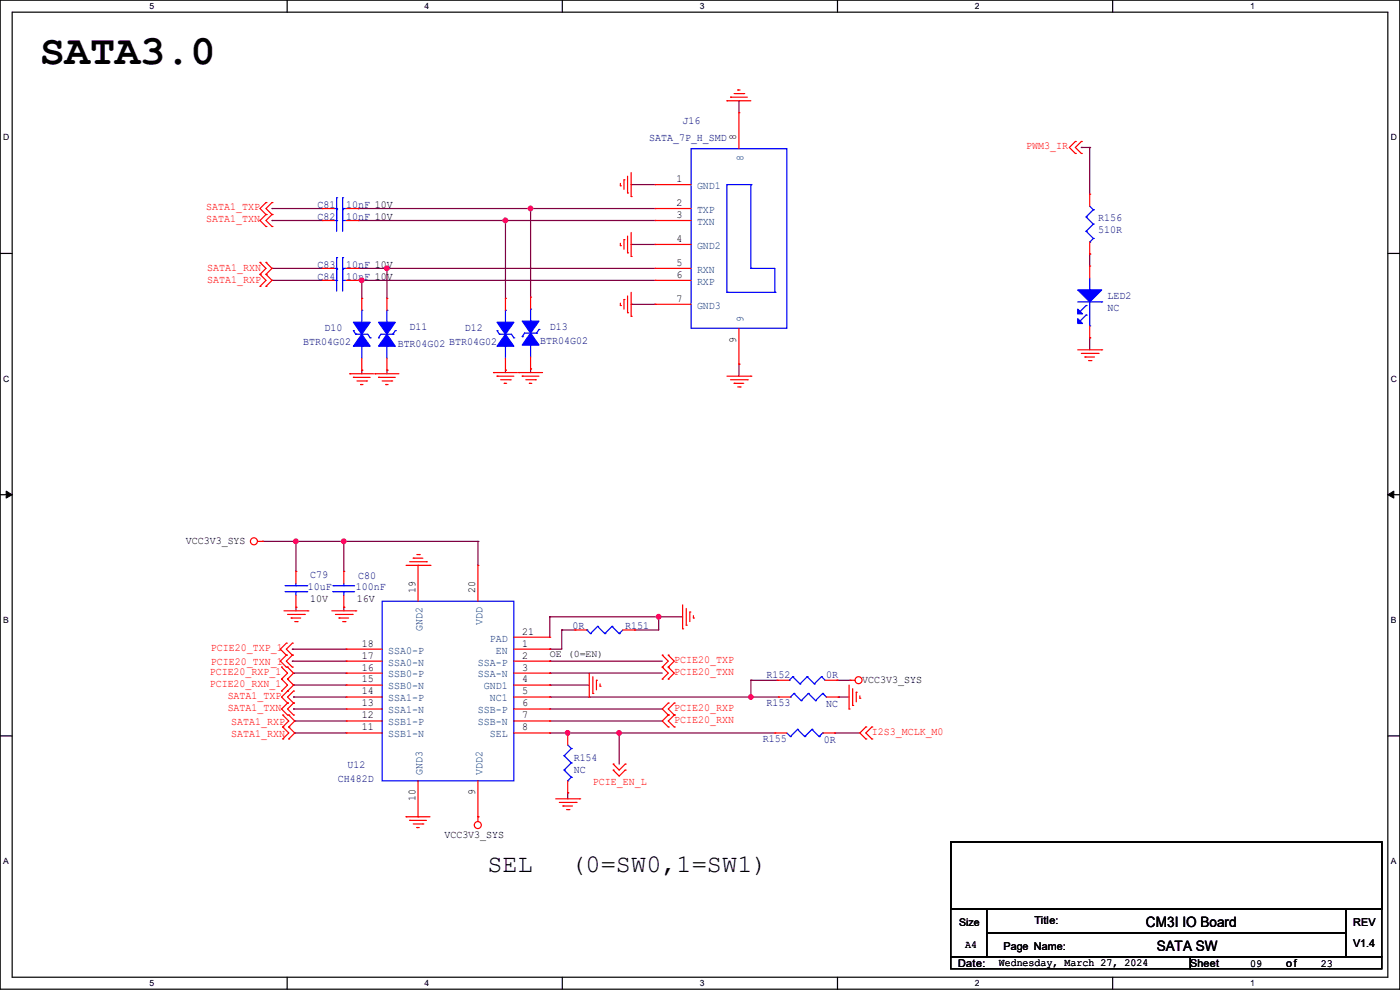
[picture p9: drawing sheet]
<svg xmlns="http://www.w3.org/2000/svg" width="297mm" height="210mm" viewBox="0 0 297 210" stroke-linecap="round" stroke-linejoin="round" font-family="sans-serif">
<path d="M0 0h297v209.8h-297zM2.6 2.6h291.8v204.7h-291.8z" fill="none" stroke="#000" stroke-width=".25"/>
<g fill="#fff">
<path d="M31.7 .3h1v2h-1z"/>
<path d="M31.7 207.6h1v1.9h-1z"/>
</g>
<path d="M60.9 0v2.6M60.9 207.3v2.5" fill="none" stroke="#000" stroke-width=".25"/>
<g fill="#fff">
<path d="M90.1 .3h1v2h-1z"/>
<path d="M90.1 207.6h1v1.9h-1z"/>
</g>
<path d="M119.3 0v2.6M119.3 207.3v2.5" fill="none" stroke="#000" stroke-width=".25"/>
<g fill="#fff">
<path d="M148.5 .3h.9v2h-.9z"/>
<path d="M148.5 207.6h.9v1.9h-.9z"/>
</g>
<path d="M177.7 0v2.6M177.7 207.3v2.5" fill="none" stroke="#000" stroke-width=".25"/>
<g fill="#fff">
<path d="M206.8 .3h1v2h-1z"/>
<path d="M206.8 207.6h1v1.9h-1z"/>
</g>
<path d="M236.1 0v2.6M236.1 207.3v2.5" fill="none" stroke="#000" stroke-width=".25"/>
<g fill="#fff">
<path d="M265.2 .3h1v2h-1z"/>
<path d="M265.2 207.6h1v1.9h-1z"/>
<path d="M.7 28.2h1.2v1.9h-1.2z"/>
<path d="M295.1 28.2h1.2v1.9h-1.2z"/>
<path d="M.7 79.3h1.2v2h-1.2z"/>
<path d="M295.1 79.3h1.2v2h-1.2z"/>
</g>
<path d="M0 53.8h2.6M294.4 53.8h2.6" fill="none" stroke="#000" stroke-width=".25"/>
<g fill="#fff">
<path d="M.7 130.5h1.2v2h-1.2z"/>
<path d="M295.1 130.5h1.1v2h-1.1z"/>
</g>
<path d="M0 104.9h2.6M294.4 104.9h2.6" fill="none" stroke="#000" stroke-width=".25"/>
<path d="M1.3 104.2l1.3 .7-1.3 .8zM294.4 104.9l1.3-.7v1.5z" fill="#000" stroke="#000" stroke-width=".21"/>
<g fill="#fff">
<path d="M.7 181.7h1.2v2h-1.2z"/>
<path d="M295.1 181.7h1.1v2h-1.1z"/>
</g>
<path d="M0 156.1h2.6M294.4 156.1h2.6M201.7 178.6h91.5v14.2h-91.5zM201.7 192.8h7.6v10.2h-7.6zM209.3 192.8h76.2v5.1h-76.2zM209.3 197.9h76.2v5.1h-76.2zM285.5 192.8h7.7v10.2h-7.7zM201.7 203h50.8v2.5h-50.8zM252.5 203h40.7v2.5h-40.7z" fill="none" stroke="#000" stroke-width=".25"/>
<g fill="none" stroke="#800040" stroke-width=".25">
<path d="M133.9 39.2h.1M133.9 39.2h5.1M156.8 21.4h.1M156.8 21.4v2.5M229.4 31.3h.1M229.4 31.3h1.8M231.2 31.3h.1M231.2 31.3v9.9M57.7 44.2h.1M57.7 46.8h.1M57.7 56.9h.1M57.7 59.5h.1"/>
<path d="M57.7 44.2h10.7M57.7 46.8h10.7M57.7 56.9h10.7M57.7 59.5h10.7M76 44.2h.1M76 46.8h.1M76 56.9h.1M76 59.5h.1M76 44.2h63M76 46.8h63M76 56.9h63M76 59.5h63"/>
<path d="M76.8 59.5h.1M76.8 59.5v3.8M82.1 56.9h.1M82.1 56.9v6.4M107.2 46.8h.1M107.2 46.8v16.5M112.6 44.2h.1M112.6 44.2v18.8M133.9 51.9h.1M133.9 51.9h5.1M231.2 53.9h.1M231.2 53.9v2.5"/>
<path d="M76.8 78.5h.1M76.8 78.5v.8M82.1 78.5h.1M82.1 78.5v.8M107.2 78.5h.1M107.2 78.5v.5M112.6 78.3h.1M112.6 78.3v.7M133.9 64.6h.1M133.9 64.6h5.1M156.8 77.3h.1M156.8 77.3v2.5"/>
<path d="M231.2 71.7h.1M231.2 71.7v2.5M55.7 114.9h.1M55.7 114.9h45.7M62.8 114.9h.1M62.8 114.9v6.3M72.9 114.9h.1M72.9 114.9v6.3M101.4 114.9h.1M101.4 114.9v5M62 137.7h.1M62 137.7h11.4"/>
<path d="M62.8 128.8h.1M62.8 128.8v.8M72.9 128.8h.1M72.9 128.8v.8M116.6 130.9h.1M116.6 137.7h.1M116.6 130.9h28.2M116.6 130.9v4.3M119.2 133.6h.1M119.2 133.6v4.1h-2.6M119.2 133.6h2.8M134.7 133.6h.1"/>
<path d="M139.7 130.9h.1M139.7 130.9v2.7h-5M62 140.3h.1M62 140.3h11.4M62.3 147.9h.1M62.3 150.4h.1M62.3 142.8h.1M62.3 145.3h.1M62.3 142.8h11.1M62.3 150.4h11.1M62.3 147.9h11.1M62.3 145.3h11.1"/>
<path d="M62.5 153h.1M62.5 155.5h.1M62.5 153h10.9M62.5 155.5h10.9M116.6 142.8h.1M116.6 140.3h.1M116.6 150.4h.1M116.6 153h.1M116.6 155.5h.1M116.6 145.3h.1M116.6 147.9h.1M116.6 142.8h23.9"/>
<path d="M116.6 140.3h23.9M116.6 150.4h23.9M116.6 153h23.9M116.6 155.5h47.8M116.6 147.9h48.5M116.6 145.3h8.4M120.4 155.5h.1M131.4 155.5h.1M131.4 155.5v6.6M159.3 147.9h.1M159.3 144.3h.1M159.3 144.3v3.6"/>
<path d="M159.3 144.3h5.6M177.1 155.5h.1M177.1 155.5h5.3M177.6 144.3h.1M177.6 144.3h2.8M177.8 147.9h.1M177.8 147.9h2.3M120.4 168.2h.1M120.4 168.2v1.3"/>
</g>
<g fill="#f0f" stroke="#f0f" stroke-width=".25">
<circle cx="139.7" cy="130.8" r=".49"/>
<circle cx="62.8" cy="114.8" r=".49"/>
<circle cx="72.9" cy="114.8" r=".49"/>
<circle cx="131.3" cy="155.5" r=".49"/>
<circle cx="120.4" cy="155.5" r=".49"/>
<circle cx="112.5" cy="44.2" r=".49"/>
<circle cx="82.1" cy="56.9" r=".49"/>
<circle cx="76.7" cy="59.5" r=".49"/>
<circle cx="107.2" cy="46.8" r=".49"/>
<circle cx="159.3" cy="147.8" r=".49"/>
</g>
<g fill="none" stroke="#f00" stroke-width=".25">
<path d="M155.7 19.9h2.1M156.5 19.1h.1M156.5 19.1h.5M157.8 19.9h.1M131.6 39.4h.1M131.6 38.9v.5M132.4 38.1h.1M132.4 38.1v2.1M133.1 37.4v3.5M133.9 36.6v5.1M139 39.2h.1M139 39.2h7.6"/>
<path d="M154.2 21.4h.1M154.2 21.4h5.1M155 20.6h.1M155 20.6h3.5M156.8 23.9h.1M156.8 23.9v7.6M228.1 32.6h.1M228.1 30h.1M228.1 30l-1.2 1.3 1.2 1.3M229.4 32.6h.1M229.4 30h.1M229.4 30l-1.3 1.3 1.3 1.3"/>
<path d="M55.2 55.7h.1M55.2 58.2h.1M55.2 55.7l1.2 1.2-1.2 1.3M55.2 58.2l1.2 1.3-1.2 1.2M56.4 45.5h.1M56.4 43h.1M56.4 48h.1M56.4 58.2h.1M56.4 55.7h.1M56.4 43l-1.2 1.2 1.2 1.3M56.4 45.5l-1.2 1.3 1.2 1.2M56.4 55.7l1.3 1.2-1.3 1.3"/>
<path d="M56.4 58.2l1.3 1.3-1.3 1.2M57.7 45.5h.1M57.7 43h.1M57.7 48h.1M57.7 43l-1.3 1.2 1.3 1.3M57.7 45.5l-1.3 1.3 1.3 1.2M68.4 59.5h.1M68.4 46.8h.1M68.4 56.9h.1M68.4 44.2h.1M68.4 59.5h2.5M68.4 44.2h2.5"/>
<path d="M68.4 46.8h2.5M68.4 56.9h2.5M73.4 59.5h2.6M73.4 44.2h2.6M73.4 46.8h2.6M73.4 56.9h2.6M76 59.5h.1M76 46.8h.1M76 56.9h.1M76 44.2h.1M131.6 52.1h.1M131.6 51.6v.5"/>
<path d="M132.4 50.8h.1M132.4 50.8v2.1M133.1 40.9h.1M133.1 53.6h.1M133.1 50.1v3.5M133.9 41.7h.1M133.9 54.4h.1M133.9 49.3v5.1M139 44.2h.1M139 46.8h.1M139 51.9h.1M139 56.9h.1"/>
<path d="M139 59.5h.1M139 59.5h7.6M139 44.2h7.6M139 46.8h7.6M139 51.9h7.6M139 56.9h7.6M231.2 56.4h.1M231.2 41.2h.1M231.2 53.9h.1M231.2 41.2v2.5M231.2 51.4v2.5M231.2 56.4v2.6"/>
<path d="M55.2 60.7h.1M56.4 60.7h.1M74.2 79.3h.1M74.2 79.3h5.1M76.8 78.5h.1M76.8 63.3h.1M76.8 63.3v2.5M76.8 76v2.5M79.5 79.3h.1M79.5 79.3h5.1M82.1 78.5h.1M82.1 63.3h.1"/>
<path d="M82.1 63.3v2.5M82.1 76v2.5M104.7 79h.1M104.7 79h5.1M105.5 79.8h.1M105.5 79.8h3.5M107.2 78.5h.1M107.2 63.3h.1M107.2 63.3v2.5M107.2 76v2.5M110 79h.1M110 79h5.1"/>
<path d="M110.8 79.8h.1M110.8 79.8h3.5M112.6 78.3h.1M112.6 63h.1M112.6 63v2.6M112.6 75.7v2.6M131.6 64.8h.1M131.6 64.3v.5M132.4 63.5h.1M132.4 63.5v2.1M133.1 66.3h.1M133.1 62.8v3.5"/>
<path d="M133.9 67.1h.1M133.9 62v5.1M139 64.6h.1M139 64.6h7.6M154.2 79.8h5.1M156.8 77.3h.1M156.8 69.6v7.7M159.3 79.8h.1M228.6 74.2h5.1M229.4 75h3.6M230.2 75.7h.1M230.2 75.7h2"/>
<path d="M230.9 76.5h.5M231.2 71.7h.1M231.2 69.1v2.6M231.4 76.5h.1M233 75h.1M233.7 74.2h.1M75 80.1h.1M75 80.1h3.5M75.7 80.8h2.1M76.5 81.6h.1M76.5 81.6h.5M77.8 80.8h.1"/>
<path d="M80.3 80.1h.1M80.3 80.1h3.6M81.1 80.8h2M81.8 81.6h.1M81.8 81.6h.5M83.1 80.8h.1M106.2 80.6h2M107 81.3h.1M107 81.3h.5M108.2 80.6h.1M111.5 80.6h2.1M112.3 81.3h.1"/>
<path d="M112.3 81.3h.5M113.6 80.6h.1M155 80.6h3.5M155.7 81.3h.1M155.7 81.3h2.1M156.5 82.1h.5M157 82.1h.1M158.5 80.6h.1M54.7 114.9h1M55.7 114.9h.1M86.1 119.9h5.1M86.9 119.2h3.6"/>
<path d="M87.7 118.4h.1M87.7 118.4h2M88.4 117.6h.5M88.7 119.9h.1M88.7 119.9v7.7M88.9 117.6h.1M90.5 119.2h.1M91.2 119.9h.1M101.4 119.9h.1M101.4 119.9v7.7M60.2 129.6h5.1M60.7 139h.1"/>
<path d="M60.7 136.4h.1M60.7 136.4l-1.2 1.3 1.2 1.3M60.7 139l-1.2 1.3 1.2 1.2M61 130.3h3.6M61.8 131.1h.1M61.8 131.1h2M62 139h.1M62 136.4h.1M62 136.4l-1.3 1.3 1.3 1.3M62 139l-1.3 1.3 1.3 1.2M62.5 131.9h.5M62.8 121.2h.1"/>
<path d="M62.8 128.8h.1M62.8 121.2v2.5M62.8 126.3v2.5M63 131.9h.1M64.6 130.3h.1M65.3 129.6h.1M70.4 129.6h5.1M71.2 130.3h3.5M71.9 131.1h.1M71.9 131.1h2.1M72.7 131.9h.5M72.9 121.2h.1"/>
<path d="M72.9 128.8h.1M72.9 121.2v2.5M72.9 126.3v2.5M73.2 131.9h.1M73.4 137.7h.1M73.4 137.7h7.7M74.7 130.3h.1M75.5 129.6h.1M109 137.7h7.6M109 135.2h7.6M116.6 137.7h.1M116.6 135.2h.1"/>
<path d="M122 133.6h.1M122 133.6h2.5M132.1 133.6h2.6M134.7 133.6h.1M140.5 139h.1M140.5 139l1.3 1.3-1.3 1.2M141.8 139h.1M141.8 139l1.2 1.3-1.2 1.2M144.8 133.4h.1M144.8 128.3v5.1M145.6 132.6h.1M145.6 129.1v3.5"/>
<path d="M146.3 129.8h.1M146.3 129.8v2.1M147.1 131.1h.1M147.1 130.6v.5M59.7 144.1h.1M59.7 141.5h.1M59.7 146.6h.1M59.7 141.5l1.3 1.3-1.3 1.3M59.7 144.1l1.3 1.2-1.3 1.3M60 154.2h.1M60 151.7h.1M60 156.8h.1"/>
<path d="M60 151.7l1.3 1.3-1.3 1.2M60 154.2l1.3 1.3-1.3 1.3M60.7 141.5h.1M61 149.1h.1M61 146.6h.1M61 151.7h.1M61 141.5h.1M61 144.1h.1M61 144.1l1.3 1.2-2.6 2.6 1.3 1.2M61 149.1l-1.3 1.3 1.3 1.3M61 141.5l1.3 1.3-1.3 1.3M61.3 151.7h.1"/>
<path d="M61.3 154.2h.1M61.3 156.8h.1M61.3 151.7l1.2 1.3-1.2 1.2M61.3 154.2l1.2 1.3-1.2 1.3M62 141.5h.1M62.3 149.1h.1M62.3 146.6h.1M62.3 151.7h.1M62.3 146.6l-1.3 1.3 1.3 1.2M62.3 149.1l-1.3 1.3 1.3 1.3M73.4 155.5h.1M73.4 153h.1"/>
<path d="M73.4 150.4h.1M73.4 147.9h.1M73.4 145.3h.1M73.4 142.8h.1M73.4 140.3h.1M73.4 147.9h7.7M73.4 140.3h7.7M73.4 142.8h7.7M73.4 145.3h7.7M73.4 150.4h7.7M73.4 153h7.7M73.4 155.5h7.7"/>
<path d="M109 147.9h7.6M109 140.3h7.6M109 142.8h7.6M109 145.3h7.6M109 150.4h7.6M109 153h7.6M109 155.5h7.6M116.6 140.3h.1M116.6 142.8h.1M116.6 145.3h.1M116.6 147.9h.1M116.6 150.4h.1"/>
<path d="M116.6 153h.1M116.6 155.5h.1M120.4 155.5h.1M120.4 155.5v2.5M125 147.9h.1M125 142.8v5.1M125.8 147.1h.1M125.8 143.6v3.5M126.5 144.3h.1M126.5 144.3v2M127.3 145.6h.1M127.3 145.1v.5"/>
<path d="M140.5 141.5h.1M140.5 144.1h.1M140.5 141.5l1.3 1.3-1.3 1.3M141.8 141.5h.1M141.8 144.1h.1M141.8 149.1h.1M141.8 151.7h.1M141.8 154.2h.1M141.8 141.5l1.2 1.3-1.2 1.3M141.8 149.1l-1.3 1.3 1.3 1.3M141.8 151.7l-1.3 1.3 1.3 1.2M143 151.7h.1"/>
<path d="M143 149.1h.1M143 154.2h.1M143 151.7l-1.2 1.3 1.2 1.2M143 149.1l-1.2 1.3 1.2 1.3M164.4 155.5h.1M164.4 155.5h2.5M164.9 144.3h.1M164.9 144.3h2.5M165.1 147.9h.1M165.1 147.9h2.6M174.5 155.5h2.6M175 144.3h2.6"/>
<path d="M175.3 147.9h2.5M177.1 155.5h.1M177.6 144.3h.1M177.8 147.9h.1M180.1 150.4h.1M180.1 145.3v5.1M180.4 144.3h.1M180.4 144.3h1M180.9 149.6h.1M180.9 146.1v3.5M181.7 146.9h.1M181.7 146.9v2"/>
<path d="M182.4 148.1h.1M182.4 147.6v.5M183.7 154.2h.1M183.7 156.8h.1M183.7 154.2l-1.3 1.3 1.3 1.3M185 156.8h.1M185 154.2h.1M185 154.2l-1.3 1.3 1.3 1.3M86.1 173.3h.1M86.1 173.3h5.1M86.9 174h.1M86.9 174h3.6"/>
<path d="M87.7 174.8h2M88.4 175.6h.1M88.4 175.6h.5M88.7 173.3h.1M88.7 165.7v7.6M89.7 174.8h.1M101.4 173.3h.1M101.4 165.7v8.6M117.9 169.5h5.1M118.7 170.2h3.5M119.4 171h.1M119.4 171h2.1"/>
<path d="M120.2 171.7h.5M120.4 168.2h.1M120.4 165.7v2.5M120.7 171.7h.1M122.2 170.2h.1M123 169.5h.1M130.1 163.4h.1M130.1 162.1h.1M130.1 163.4l1.3 1.2 1.2-1.2M130.1 162.1l1.3 1.3 1.2-1.3M132.6 163.4h.1M132.6 162.1h.1"/>
<circle cx="53.9" cy="114.8" r=".74"/>
<circle cx="182.1" cy="144.3" r=".74"/>
<circle cx="101.4" cy="175" r=".74"/>
</g>
<g fill="none" stroke="#00f" stroke-width=".25">
<path d="M146.6 31.5h20.3v38.1h-20.3zM159.3 39.2h.1M159.3 39.2h-5.1v22.8M159.3 39.2v17.7M70.9 59.5h.5M70.9 56.9h.5M70.9 46.8h.5M70.9 44.2h.5M71.4 59.5h.1M71.4 57.2h.1M71.4 46.8h.1M71.4 44.5h.1"/>
<path d="M71.4 56.9h.1M71.4 54.7h.1M71.4 44.2h.1M71.4 42h.1M71.4 42v7.1M71.4 54.7v7.1M72.7 57.2h.1M72.7 59.5h.1M72.7 44.5h.1M72.7 46.8h.1M72.7 54.7h.1M72.7 56.9h.1"/>
<path d="M72.7 42h.1M72.7 44.2h.1M72.7 59.5h.7M72.7 42v7.1M72.7 54.7v7.1M72.7 56.9h.7M72.7 46.8h.7M72.7 44.2h.7M159.3 56.9h.1M159.3 56.9h5.1v5.1M230.4 46h.1M230.4 49.1h.1"/>
<path d="M230.4 46l1.5 1.5M230.4 49.1l1.5 1.5M231.2 51.4h.1M231.2 59v2.5M231.2 43.7l.7 .8M231.9 44.5h.1M231.9 47.5h.1M231.9 50.6h.1M231.9 44.5l-1.5 1.5M231.9 47.5l-1.5 1.6M231.9 50.6l-.7 .8M75 70.1h.1"/>
<path d="M75 70.1l.5 .8M75.5 70.9h.1M75.5 70.9h2.5l.5 .8M76.8 73.4h.1M76.8 65.8h.1M76.8 65.8v2.6M76.8 73.4v2.6M78.5 71.7h.1M80.3 71.7h.1M82.1 73.4h.1M82.1 65.8h.1M82.1 65.8v2.6"/>
<path d="M82.1 73.4v2.6M83.4 70.9h.1M83.4 70.9h-2.6l-.5 .8M83.9 70.1h.1M83.9 70.1l-.5 .8M105.5 70.1h.1M105.5 70.1l.5 .8M106 70.9h.1M106 70.9h2.5l.5 .8M107.2 73.4h.1M107.2 65.8h.1M107.2 65.8v2.6"/>
<path d="M107.2 73.4v2.6M109 71.7h.1M110.8 71.4h.1M112.6 73.2h.1M112.6 65.6h.1M112.6 65.6v2.5M112.6 73.2v2.5M113.8 70.7h.1M113.8 70.7h-2.5l-.5 .7M114.3 69.9h.1M114.3 69.9l-.5 .8M154.2 62h.1"/>
<path d="M154.2 62h10.2M164.4 62h.1M228.6 64.1h5.1M230.4 64.8h.1M230.4 66.8h.1M230.4 64.8l-1.2 1.3M230.4 66.8l-1.2 1.3M231.2 61.5h.1M231.2 69.1h.1M231.2 64.1v5M233.7 64.1h.1M60.5 125.5h4.6"/>
<path d="M60.5 124.2h4.6M62.8 124.2h.1M62.8 125.5h.1M62.8 123.7v.5M62.8 125.5v.8M65.1 125.5h.1M65.1 124.2h.1M70.7 125.5h.1M70.7 124.2h.1M70.7 125.5h4.5M70.7 124.2h4.5M72.9 124.2h.1"/>
<path d="M72.9 125.5h.1M72.9 123.7v.5M72.9 125.5v.8M81.1 127.6h27.9v38.1h-27.9zM124.5 133.6h.1M124.5 133.6l.8 .8M125.3 134.4h.1M126.8 132.9h.1M126.8 132.9l1.5 1.5M126.8 132.9l-1.5 1.5M128.3 134.4h.1M129.8 132.9h.1"/>
<path d="M129.8 132.9l1.6 1.5M129.8 132.9l-1.5 1.5M131.4 134.4h.1M132.1 133.6l-.7 .8M120.4 158l.8 .8M121.2 158.8h.1M121.2 158.8l-1.5 1.5M166.9 155.5l.8 .8M167.4 144.3h.1M167.7 147.9h.1M167.7 156.3h.1M168.2 143.6h.1"/>
<path d="M168.2 143.6l1.5 1.5M168.2 143.6l-.8 .7M168.4 147.1h.1M168.4 147.1l1.6 1.5M168.4 147.1l-.7 .8M169.2 154.7h.1M169.2 154.7l-1.5 1.6M169.2 154.7l1.5 1.6M169.7 145.1h.1M170 148.6h.1M170.7 156.3h.1M171.2 143.6h.1"/>
<path d="M171.2 143.6l1.6 1.5M171.2 143.6l-1.5 1.5M171.5 147.1h.1M171.5 147.1l1.5 1.5M171.5 147.1l-1.5 1.5M172.3 154.7h.1M172.3 154.7l-1.6 1.6M172.3 154.7l1.5 1.6M172.8 145.1h.1M173 148.6h.1M173.8 156.3h.1M174.3 143.6h.1"/>
<path d="M174.3 143.6l.7 .7M174.3 143.6l-1.5 1.5M174.5 147.1h.1M174.5 155.5h.1M174.5 147.1l.8 .8M174.5 147.1l-1.5 1.5M174.5 155.5l-.7 .8M119.7 160.3h.1M119.7 163.4h.1M119.7 160.3l1.5 1.5M119.7 163.4l1.5 1.5M120.4 165.7h.1"/>
<path d="M121.2 161.8h.1M121.2 164.9h.1M121.2 161.8l-1.5 1.6M121.2 164.9l-.8 .8"/>
</g>
<g fill="#00f" stroke="#00f" stroke-width=".25">
<path d="M228.6 61.5h5.1l-2.5 2.6z"/>
<path d="M228.6 65.6l1.1 1h-1.1z"/>
<path d="M228.6 67.6l1.1 1h-1.1z"/>
<path d="M82.1 70.9l1.8 2.5h-3.6z" fill-rule="evenodd"/>
<path d="M80.3 68.4h3.6l-1.8 2.5z" fill-rule="evenodd"/>
<path d="M107.2 70.9l1.8 2.5h-3.5z" fill-rule="evenodd"/>
<path d="M105.5 68.4h3.5l-1.8 2.5z" fill-rule="evenodd"/>
<path d="M76.8 70.9l1.7 2.5h-3.5z" fill-rule="evenodd"/>
<path d="M75 68.4h3.5l-1.7 2.5z" fill-rule="evenodd"/>
<path d="M112.6 70.7l1.7 2.5h-3.5z" fill-rule="evenodd"/>
<path d="M110.8 68.1h3.5l-1.7 2.6z" fill-rule="evenodd"/>
</g>
<text font-size="8.9" x="8.4" y="13.5">SATA3.0</text>
<g font-size="5.3">
<text x="103.4" y="184.9">SEL</text>
<text x="121" y="184.9">(0=SW0,1=SW1)</text>
</g>
<g font-size="3">
<text x="243.1" y="196.6">CM3I IO Board</text>
<text x="245.4" y="201.7">SATA SW</text>
</g>
<g font-size="2.3" fill="#000080">
<text x="137.7" y="29.8">SATA_7P_H_SMD</text>
<text x="144.8" y="26.3">J16</text>
<text x="67.4" y="46.6">C82</text>
<text x="67.4" y="44.1">C81</text>
<text x="73.4" y="46.6">10nF 10V</text>
<text x="73.4" y="44.1">10nF 10V</text>
<text x="233" y="46.9">R156</text>
<text x="233" y="49.4">510R</text>
<text x="67.4" y="59.3">C84</text>
<text x="67.4" y="56.8">C83</text>
<text x="73.4" y="59.3">10nF 10V</text>
<text x="73.4" y="56.8">10nF 10V</text>
<text x="235" y="63.4">LED2</text>
<text x="235" y="65.9">NC</text>
<text x="68.9" y="70.2">D10</text>
<text x="86.9" y="70">D11</text>
<text x="98.6" y="70.2">D12</text>
<text x="116.6" y="70">D13</text>
<text x="64.3" y="73.3">BTR04G02</text>
<text x="84.4" y="73.5">BTR04G02 BTR04G02</text>
<text x="114.6" y="73">BTR04G02</text>
<text x="65.3" y="125.1">10uF</text>
<text x="65.8" y="122.6">C79</text>
<text x="75.5" y="125.1">100nF</text>
<text x="76" y="122.8">C80</text>
<text x="121.5" y="133.5">0R</text>
<text x="132.6" y="133.5">R151</text>
<text x="162.6" y="143.9">R152</text>
<text x="175.3" y="143.9">0R</text>
<text x="162.6" y="149.7">R153</text>
<text x="175.3" y="150">NC</text>
<text x="121.7" y="161.4">R154</text>
<text x="161.8" y="157.4">R155</text>
<text x="174.8" y="157.6">0R</text>
<text x="71.7" y="166">CH482D</text>
<text x="73.7" y="162.9">U12</text>
<text x="121.7" y="164">NC</text>
</g>
<g font-size="2.3">
<text x="156.2" y="29.8" transform="rotate(-90 156.2 29.8)">8</text>
<text x="143.6" y="38.6">1</text>
<text x="143.6" y="43.7">2</text>
<text x="143.6" y="46.2">3</text>
<text x="143.6" y="51.3">4</text>
<text x="143.6" y="56.4">5</text>
<text x="143.6" y="58.9">6</text>
<text x="143.6" y="64">7</text>
<text x="156.2" y="72.7" transform="rotate(-90 156.2 72.7)">9</text>
<text x="39.4" y="115.4">VCC3V3_SYS</text>
<text x="88.1" y="125.8" transform="rotate(-90 88.1 125.8)">19</text>
<text x="100.8" y="125.8" transform="rotate(-90 100.8 125.8)">20</text>
<text x="65.8" y="127.6">10V</text>
<text x="75.7" y="127.6">16V</text>
<text x="76.8" y="137.2">18</text>
<text x="110.8" y="137.2">1</text>
<text x="110.8" y="134.6">21</text>
<text x="76.8" y="142.2">16</text>
<text x="76.8" y="139.7">17</text>
<text x="110.8" y="139.7">2</text>
<text x="110.8" y="142.2">3</text>
<text x="76.8" y="149.9">13</text>
<text x="76.8" y="147.3">14</text>
<text x="76.8" y="144.8">15</text>
<text x="110.8" y="144.8">4</text>
<text x="110.8" y="147.3">5</text>
<text x="110.8" y="149.9">6</text>
<text x="182.9" y="144.9">VCC3V3_SYS</text>
<text x="76.8" y="154.9">11</text>
<text x="76.8" y="152.4">12</text>
<text x="110.8" y="152.4">7</text>
<text x="110.8" y="154.9">8</text>
<text x="88.1" y="170" transform="rotate(-90 88.1 170)">10</text>
<text x="100.8" y="168.7" transform="rotate(-90 100.8 168.7)">9</text>
<text x="94.3" y="177.7">VCC3V3_SYS</text>
<text x="219.5" y="195.9">Title:</text>
<text x="287.1" y="196.4">REV</text>
<text x="204.8" y="201">A4</text>
<text x="212.9" y="201.5">Page Name:</text>
<text x="287.1" y="201">V1.4</text>
<text x="203.2" y="205.1">Date:</text>
<text x="211.9" y="204.8">Wednesday, March 27, 2024</text>
<text x="252.5" y="205.1">Sheet</text>
<text x="265.2" y="205.1">09</text>
<text x="272.8" y="205.1">of</text>
<text x="280.2" y="205.1">23</text>
</g>
<g font-size="2.3" fill="#004080">
<text x="157.7" y="34.1" transform="rotate(-90 157.7 34.1)">8</text>
<text x="147.9" y="40.1">GND1</text>
<text x="147.9" y="45.2">TXP</text>
<text x="147.9" y="47.7">TXN</text>
<text x="147.9" y="52.8">GND2</text>
<text x="147.9" y="57.9">RXN</text>
<text x="147.9" y="60.4">RXP</text>
<text x="147.9" y="65.5">GND3</text>
<text x="157.7" y="68.4" transform="rotate(-90 157.7 68.4)">9</text>
<text x="89.7" y="133.9" transform="rotate(-90 89.7 133.9)">GND2</text>
<text x="102.4" y="132.6" transform="rotate(-90 102.4 132.6)">VDD</text>
<text x="103.9" y="136.1">PAD</text>
<text x="82.3" y="143.7">SSB0-P</text>
<text x="82.3" y="141.2">SSA0-N</text>
<text x="82.3" y="138.6">SSA0-P</text>
<text x="101.4" y="141.2">SSA-P</text>
<text x="101.4" y="143.7">SSA-N</text>
<text x="105.2" y="138.6">EN</text>
<text x="82.3" y="148.8">SSA1-P</text>
<text x="82.3" y="146.3">SSB0-N</text>
<text x="102.7" y="146.3">GND1</text>
<text x="103.9" y="148.8">NC1</text>
<text x="82.3" y="153.9">SSB1-P</text>
<text x="82.3" y="151.3">SSA1-N</text>
<text x="101.4" y="151.3">SSB-P</text>
<text x="101.4" y="153.9">SSB-N</text>
<text x="82.3" y="156.4">SSB1-N</text>
<text x="103.9" y="156.4">SEL</text>
<text x="89.7" y="164.4" transform="rotate(-90 89.7 164.4)">GND3</text>
<text x="102.4" y="164.4" transform="rotate(-90 102.4 164.4)">VDD2</text>
</g>
<g font-size="2.3" fill="#f00">
<text x="217.7" y="31.6">PWM3_IR</text>
<text x="43.7" y="44.6">SATA1_TXP</text>
<text x="43.7" y="47.1">SATA1_TXN</text>
<text x="44" y="57.5">SATA1_RXN</text>
<text x="44" y="60.1">SATA1_RXP</text>
<text x="44.5" y="143.1">PCIE20_RXP_1</text>
<text x="44.7" y="138">PCIE20_TXP_1</text>
<text x="44.7" y="141.1">PCIE20_TXN_1</text>
<text x="143" y="140.6">PCIE20_TXP</text>
<text x="143" y="143.1">PCIE20_TXN</text>
<text x="44.5" y="145.7">PCIE20_RXN_1</text>
<text x="48.3" y="148.2">SATA1_TXP</text>
<text x="48.3" y="150.7">SATA1_TXN</text>
<text x="49.1" y="153.8">SATA1_RXP</text>
<text x="143" y="150.7">PCIE20_RXP</text>
<text x="143" y="153.3">PCIE20_RXN</text>
<text x="185" y="155.8">I2S3_MCLK_M0</text>
<text x="49.1" y="156.3">SATA1_RXN</text>
<text x="125.8" y="166.5">PCIE_EN_L</text>
</g>
<text font-size="2.2" x="203.5" y="196.4">Size</text>
<text font-size="2.1" x="116.6" y="139.4">OE (0=EN)</text>
<g font-size="1.8">
<text x="31.7" y="1.9">5</text>
<text x="90.1" y="1.9">4</text>
<text x="148.5" y="1.9">3</text>
<text x="206.8" y="1.9">2</text>
<text x="265.2" y="1.9">1</text>
<text x=".7" y="29.8">D</text>
<text x="295.1" y="29.8">D</text>
<text x=".7" y="80.9">C</text>
<text x="295.1" y="80.9">C</text>
<text x=".7" y="132.1">B</text>
<text x="295.1" y="132.1">B</text>
<text x=".7" y="183.3">A</text>
<text x="295.1" y="183.3">A</text>
<text x="31.7" y="209.2">5</text>
<text x="90.1" y="209.2">4</text>
<text x="148.5" y="209.2">3</text>
<text x="206.8" y="209.2">2</text>
<text x="265.2" y="209.2">1</text>
</g>
</svg>
